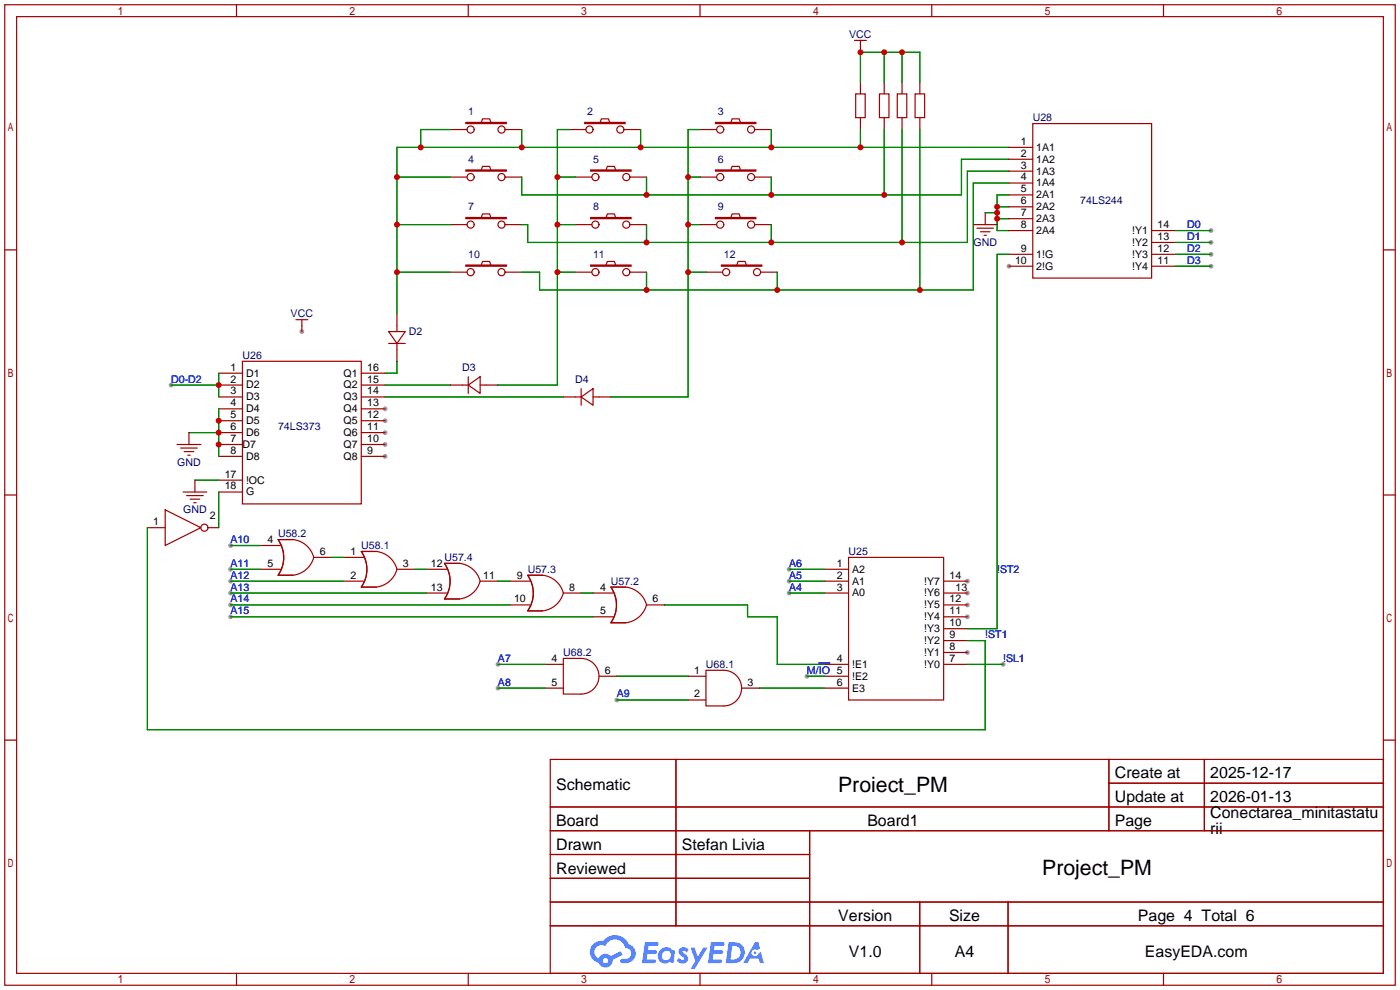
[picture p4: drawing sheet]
<svg xmlns="http://www.w3.org/2000/svg" width="299mm" height="212mm" viewBox="0 0 299 212" stroke-linecap="round" stroke-linejoin="round" font-family="sans-serif">
<g fill="#999">
<circle cx="64.5" cy="70.9" r=".51"/>
<circle cx="206.8" cy="139.4" r=".51"/>
<circle cx="206.8" cy="131.8" r=".51"/>
<circle cx="206.8" cy="129.3" r=".51"/>
<circle cx="206.8" cy="126.7" r=".51"/>
<circle cx="206.8" cy="124.2" r=".51"/>
<circle cx="82.3" cy="97.5" r=".51"/>
<circle cx="82.3" cy="95" r=".51"/>
<circle cx="82.3" cy="92.5" r=".51"/>
<circle cx="82.3" cy="89.9" r=".51"/>
<circle cx="82.3" cy="87.4" r=".51"/>
<circle cx="215.6" cy="56.9" r=".51"/>
<circle cx="36.6" cy="82.3" r=".51"/>
<circle cx="258.8" cy="49.3" r=".51"/>
<circle cx="258.8" cy="51.8" r=".51"/>
<circle cx="258.8" cy="54.4" r=".51"/>
<circle cx="258.8" cy="56.9" r=".51"/>
<circle cx="168.7" cy="121.7" r=".51"/>
<circle cx="168.7" cy="124.2" r=".51"/>
<circle cx="168.7" cy="126.7" r=".51"/>
<circle cx="214.4" cy="142" r=".51"/>
<circle cx="131.8" cy="149.6" r=".51"/>
<circle cx="49.3" cy="116.6" r=".51"/>
<circle cx="49.3" cy="121.7" r=".51"/>
<circle cx="49.3" cy="124.2" r=".51"/>
<circle cx="49.3" cy="126.7" r=".51"/>
<circle cx="49.3" cy="129.3" r=".51"/>
<circle cx="49.3" cy="131.8" r=".51"/>
<circle cx="106.4" cy="142" r=".51"/>
<circle cx="106.4" cy="147.1" r=".51"/>
<circle cx="172.5" cy="144.5" r=".51"/>
</g>
<g fill="none" stroke="#a10000" stroke-width=".25">
<path d="M1 1h297.2v209.6h-297.2zM3.6 3.6h292.1v204.4h-292.1zM50.5 1v2.6M100.1 1v2.6M149.6 1v2.6M199.1 1v2.6M248.7 1v2.6M1 53.4h2.6M295.7 53.4h2.5M1 105.8h2.6M295.7 105.8h2.5M1 158.2h2.6"/>
<path d="M295.7 158.2h2.5M117.6 162.3h178.1v45.7h-178.1zM117.6 172.5h178.1M117.6 177.5h178.1M144.5 162.3v35.6M173 177.5v30.5M237 162.3v15.2M237 167.4h58.7M257.4 162.3v15.2M117.6 182.6h55.4M117.6 192.8h178.1M117.6 187.7h55.4"/>
<path d="M117.6 197.9h178.1M196.6 192.8v15.2M215.4 192.8v15.2M50.5 208v2.6M100.1 208v2.6M149.6 208v2.6M199.1 208v2.6M248.7 208v2.6"/>
</g>
<g fill="#5487ff">
<path d="M145.3 202.7a1.3 1.3 0 0 1 1.9 .3l-.4 .6a.54 .54 0 0 0-.9-.2l.1 .2a1.34 1.34 0 0 1 .9 1.8 1.47 1.47 0 0 1-2.3-.1l.5-.6 .8 .5a.31 .31 0 0 0 .4-.3 .31 .31 0 0 0-.3-.4 1.12 1.12 0 0 1-.7-1.8z"/>
<path d="M147.6 202.5h.9l.6 2 1.2-2h.9l-2.7 4.6h-.9l1-1.7z"/>
<path d="M137.8 201.4h1.7a1.31 1.31 0 0 1 1.2 .2 .4 .4 0 0 1-.3 .5l-1.8 .1-.1 .9h1.6a.4 .4 0 0 1 .4 .4 .4 .4 0 0 1-.5 .4h-1.6l-.2 1.2h1.4a.46 .46 0 0 1 .5 0 .46 .46 0 0 1 .1 .5l-.4 .2h-2.6z"/>
<path d="M151.9 201.4h1.7a1.32 1.32 0 0 1 1.2 .2 .39 .39 0 0 1-.3 .5l-1.8 .1-.1 .9h1.6a.4 .4 0 0 1 .4 .4 .4 .4 0 0 1-.4 .4h-1.7l-.2 1.2h1.4a.46 .46 0 0 1 .5 0 .46 .46 0 0 1 .1 .5l-.4 .2h-2.6z"/>
<path d="M161.3 201.4h.8l.3 1.3-.6 .4a.75 .75 0 0 0-1.1 .3 .75 .75 0 0 0 .5 1 .75 .75 0 0 0 .9-.7l.5-.2 .6 2.3h-.8l-.3-.9h-1.8l-.5 .9h-1z"/>
<path d="M155.7 201.4l-.6 4.4h1.5a2.27 2.27 0 0 0 2.6-2.2 2.27 2.27 0 0 0-2.7-2.2zM156.5 202.1a1.5 1.5 0 0 1 1.8 1.6 1.5 1.5 0 0 1-1.9 1.4h-.3z"/>
<path d="M141.2 203a1.6 1.6 0 0 0-.3 2.3 1.6 1.6 0 0 0 2.3 .2l.7 .3 .3-2.4-.1-.3-.5-.1a1.58 1.58 0 0 0-2.4 0zM141.8 203.5a.98 .98 0 0 1 1.6 .4 .98 .98 0 0 1-1.1 1.3 .94 .94 0 0 1-.9-.7 .94 .94 0 0 1 .4-1z"/>
<path d="M126.8 201.8a2.37 2.37 0 0 0 1.1 4 1.54 1.54 0 0 0 1.8 1 1.54 1.54 0 0 0 1.2-1.6l2.2-1.1-.5-.8-2 1a1.57 1.57 0 0 0-2.7 .5 1.5 1.5 0 0 1-.7-2.1 1.5 1.5 0 0 1 2.2-.5 2.23 2.23 0 0 1 2.3-1.4 2.23 2.23 0 0 1 2 1.8 1.16 1.16 0 0 1 1.2 1.1 1.16 1.16 0 0 1-1.1 1.2h-.7a.47 .47 0 0 0-.5 .4 .47 .47 0 0 0 .4 .5 2.17 2.17 0 0 0 2.5-.9 2.17 2.17 0 0 0-.3-2.7l-.8-.4a3.2 3.2 0 0 0-5.5-.7l-1.1 .1zM128.8 205.3a.6 .6 0 0 1 1.2 0 .6 .6 0 0 1-1.2 0z"/>
<circle cx="161.4" cy="203.6" r=".28"/>
</g>
<g fill="none" stroke="#a10000" stroke-width=".25">
<path d="M182.6 8.6h2.6M183.9 8.6v2.6M183.9 17.5v2.6M189 17.5v2.6M192.8 17.5v2.6M196.6 17.5v2.6M96.3 37.8h3.5M96.3 27.7h3.5M99.6 36.3h8.6v.3h-8.6zM99.6 26.2h8.6v.2h-8.6zM102.9 36.3l.2-.7h1.5l.3 .7M102.9 26.2l.2-.8h1.5l.3 .8"/>
<path d="M107.9 37.8h3.6M107.9 27.7h3.6M121.7 27.7h3.5M122.9 37.8h3.6M125 26.2h8.6v.2h-8.6zM126.2 36.3h8.7v.3h-8.7zM128.3 26.2l.2-.8h1.5l.3 .8M129.5 36.3l.3-.7h1.5l.3 .7M133.3 27.7h3.6M134.6 37.8h3.6M149.6 37.8h3.6M149.6 27.7h3.6"/>
<path d="M152.9 36.3h8.6v.3h-8.6zM152.9 26.2h8.6v.2h-8.6zM156.2 36.3l.3-.7h1.5l.2 .7M156.2 26.2l.3-.8h1.5l.2 .8M161.3 37.8h3.5M161.3 27.7h3.5M182.9 20.1h2v5h-2zM183.9 25.1v2.6M188 20.1h2v5h-2zM189 25.1v2.6M191.8 20.1h2v5h-2zM192.8 25.1v2.6"/>
<path d="M195.6 20.1h2v5h-2zM196.6 25.1v2.6M215.6 31.5h5.1M215.6 34h5.1M215.6 36.6h5.1M215.6 39.1h5.1M220.7 26.4h25.4v33h-25.4zM96.3 58.2h3.5M96.3 48h3.5M99.6 56.6h8.6v.3h-8.6zM99.6 46.5h8.6v.2h-8.6zM102.9 56.6l.2-.7h1.5l.3 .7"/>
<path d="M102.9 46.5l.2-.8h1.5l.3 .8M107.9 58.2h3.6M107.9 48h3.6M122.9 58.2h3.6M122.9 48h3.6M126.2 46.5h8.7v.2h-8.7zM126.2 56.6h8.7v.3h-8.7zM129.5 46.5l.3-.8h1.5l.3 .8M129.5 56.6l.3-.7h1.5l.3 .7M134.6 58.2h3.6M134.6 48h3.6M149.6 48h3.6"/>
<path d="M150.9 58.2h3.5M152.9 46.5h8.6v.2h-8.6zM154.2 56.6h8.6v.3h-8.6zM156.2 46.5l.3-.8h1.5l.2 .8M157.5 56.6l.2-.7h1.6l.2 .7M161.3 48h3.5M162.6 58.2h3.5M208 48h5.1M208.8 48.8h3.5M209.5 49.5h2.1M210.3 50.3h.5M210.6 45.5v2.5"/>
<path d="M215.6 41.7h5.1M215.6 44.2h5.1M215.6 46.7h5.1M215.6 49.3h5.1M215.6 54.4h5.1M215.6 56.9h5.1M246.1 49.3h5.1M246.1 54.4h5.1M246.1 56.9h5.1M246.1 51.8h5.1M46.7 79.8h5.1M51.8 77.2h25.4v30.5h-25.4z"/>
<path d="M63.2 68.3h2.6M64.5 68.3v2.6M77.2 79.8h5.1M83.1 70.9h3.5l-1.8 2.5zM83.1 73.4h3.5M84.8 67.1v3.8M84.8 73.4v3.8M37.8 95h5.1M38.6 95.8h3.6M39.4 96.5h2M40.1 97.3h.5M40.4 92.5v2.5"/>
<path d="M46.7 82.3h5.1M46.7 84.8h5.1M46.7 87.4h5.1M46.7 89.9h5.1M46.7 92.5h5.1M46.7 95h5.1M46.7 97.5h5.1M77.2 82.3h5.1M77.2 84.8h5.1M77.2 87.4h5.1M77.2 89.9h5.1M77.2 92.5h5.1"/>
<path d="M77.2 95h5.1M77.2 97.5h5.1M96.3 82.3h3.8M100.1 82.3l2.5-1.8v3.6zM100.1 80.5v3.6M102.6 82.3h3.8M120.4 84.8h3.8M124.2 84.8l2.5-1.7v3.5zM124.2 83.1v3.5M126.7 84.8h3.9M31.5 112.8h3.8M35.3 109l7.6 3.8-7.6 3.8z"/>
<path d="M39.1 105.2h5.1M39.9 105.9h3.5M40.6 106.7h2.1M41.4 107.4h.5M41.7 102.6v2.6M44.4 112.8h2.3M46.7 102.6h5.1M46.7 105.2h5.1M55.6 116.6h4.3M62.6 115.3h-3.2a6.6 6.6 0 0 1 0 7.6h3.2M62.6 115.3a5.1 5.1 0 0 1 4.5 3.8M67.1 119.1a5.2 5.2 0 0 1-4.5 3.8"/>
<path d="M67.1 119.1h3.8M73.4 119.1h4.3M80.4 117.9h-3.2a6.6 6.6 0 0 1 0 7.6h3.2M80.4 117.9a5.1 5.1 0 0 1 4.4 3.8M181.4 119.1h20.3v30.5h-20.3zM55.6 121.7h4.3M73.4 124.2h4.3M84.8 121.7a5.2 5.2 0 0 1-4.4 3.8M84.8 121.7h3.8M91.2 121.7h4.3M91.2 126.7h4.3M95 120.4h3.2h-3.2a6.6 6.6 0 0 1 0 7.6h3.2h-3.2a6.7 6.7 0 0 0 0-7.6z"/>
<path d="M98.2 120.4a5.1 5.1 0 0 1 4.4 3.8M102.6 124.2a5.2 5.2 0 0 1-4.4 3.8M102.6 124.2h3.8M109 124.2h4.3M109 129.3h4.3M112.8 122.9h3.2h-3.2a6.6 6.6 0 0 1 0 7.7h3.2h-3.2a6.7 6.7 0 0 0 0-7.7zM116 122.9a5.1 5.1 0 0 1 4.4 3.8M120.4 126.7a5.2 5.2 0 0 1-4.4 3.9M120.4 126.7h3.8M126.7 126.7h4.4M126.7 131.8h4.4M133.7 125.5h-3.1a6.6 6.6 0 0 1 0 7.6h3.1"/>
<path d="M133.8 125.5a5.1 5.1 0 0 1 4.4 3.8M138.2 129.3a5.2 5.2 0 0 1-4.4 3.8M138.2 129.3h3.8M176.3 121.7h5.1M176.3 124.2h5.1M176.3 126.7h5.1M201.7 124.2h5.1M201.7 126.7h5.1M201.7 139.4h5.1M201.7 136.9h5.1M201.7 134.4h5.1M201.7 131.8h5.1"/>
<path d="M201.7 129.3h5.1M116.6 142h3.8M116.6 147.1h3.8M120.4 140.7h3.8a3.8 3.8 0 0 1 3.8 3.8 3.8 3.8 0 0 1-3.8 3.8h-3.8zM128 144.5h3.8M147.1 144.5h3.8M147.1 149.6h3.8M150.9 143.3h3.8a3.8 3.8 0 0 1 3.8 3.8 3.8 3.8 0 0 1-3.8 3.8h-3.8zM158.5 147.1h3.8M176.3 142h5.1M176.3 144.5h5.1M176.3 147.1h5.1"/>
<path d="M201.7 142h5.1"/>
<circle cx="100.6" cy="37.8" r=".76"/>
<circle cx="100.6" cy="27.7" r=".76"/>
<circle cx="107.2" cy="37.8" r=".76"/>
<circle cx="107.2" cy="27.7" r=".76"/>
<circle cx="126" cy="27.7" r=".76"/>
<circle cx="127.3" cy="37.8" r=".76"/>
<circle cx="132.6" cy="27.7" r=".76"/>
<circle cx="133.9" cy="37.8" r=".76"/>
<circle cx="153.9" cy="37.8" r=".76"/>
<circle cx="153.9" cy="27.7" r=".76"/>
<circle cx="160.5" cy="37.8" r=".76"/>
<circle cx="160.5" cy="27.7" r=".76"/>
<circle cx="100.6" cy="48" r=".76"/>
<circle cx="100.6" cy="58.2" r=".76"/>
<circle cx="107.2" cy="58.2" r=".76"/>
<circle cx="107.2" cy="48" r=".76"/>
<circle cx="127.3" cy="48" r=".76"/>
<circle cx="127.3" cy="58.2" r=".76"/>
<circle cx="133.9" cy="48" r=".76"/>
<circle cx="133.9" cy="58.2" r=".76"/>
<circle cx="153.9" cy="48" r=".76"/>
<circle cx="155.2" cy="58.2" r=".76"/>
<circle cx="160.5" cy="48" r=".76"/>
<circle cx="161.8" cy="58.2" r=".76"/>
<circle cx="43.7" cy="112.8" r=".76"/>
</g>
<g fill="none" stroke="#008700" stroke-width=".25">
<path d="M183.9 17.5v-6.3h12.7v6.3M189 11.2v6.3M192.8 11.2v6.3M84.8 37.8h11.5M96.3 27.7h-6.4v3.8M111.5 27.7v3.8M119.1 37.8h3.8M121.7 27.7h-2.6v54.6h-12.7M136.9 27.7v3.8M138.2 37.8v3.9M147.1 37.8h2.5M149.6 27.7h-2.5v57.1h-16.5"/>
<path d="M164.8 27.7v3.8M164.8 37.8v3.9M183.9 27.7v3.8M189 27.7v14M192.8 27.7v24.1M196.6 27.7v34.3M215.6 31.5h-130.8v35.6M215.6 39.1h-7.6v22.9h-92.7v-3.8h-3.8M215.6 36.6h-8.8v15.2h-94v-3.8h-1.3M215.6 34h-10.1v7.7h-94v-3.9M84.8 58.2h11.5M84.8 48h11.5"/>
<path d="M119.1 58.2h3.8M119.1 48h3.8M138.2 48v3.8M138.2 58.2v3.8M147.1 58.2h3.8M147.1 48h2.5M164.8 48v3.8M166.1 58.2v3.8M210.6 45.5h2.5M213.1 44.2h2.5M213.1 46.7h2.5M215.6 41.7h-2.5v7.6h2.5"/>
<path d="M215.6 54.4h-2.5v80h-6.3M251.2 51.8h7.6M251.2 49.3h7.6M251.2 54.4h7.6M251.2 56.9h7.6M46.7 79.8v5M84.8 77.2v2.6h-2.5M36.6 82.3h10.1M40.4 92.5h6.3M46.7 87.4v10.1M82.3 82.3h14M82.3 84.8h38.1"/>
<path d="M31.5 112.8v43.2h179.1v-19.1h-3.8M41.7 102.6h5M46.7 105.2v7.6M49.3 116.6h6.3M70.9 119.1h2.5M49.3 121.7h6.3M49.3 124.2h24.1M49.3 126.7h41.9M49.3 131.8h77.4M49.3 129.3h59.7M88.6 121.7h2.6M106.4 124.2h2.6"/>
<path d="M124.2 126.7h2.5M142 129.3h17.8v2.5h6.3v10.2h10.2M168.7 121.7h7.6M168.7 124.2h7.6M168.7 126.7h7.6M106.4 142h10.2M106.4 147.1h10.2M131.8 144.5h15.3M131.8 149.6h15.3M162.3 147.1h14M172.5 144.5h3.8M206.8 142h7.6"/>
</g>
<path d="M175 141.7h2.4" fill="none" stroke="#00f" stroke-width=".21"/>
<g fill="#c00">
<circle cx="119.1" cy="58.2" r=".63"/>
<circle cx="119.1" cy="48" r=".63"/>
<circle cx="119.1" cy="37.8" r=".63"/>
<circle cx="147.1" cy="58.2" r=".63"/>
<circle cx="147.1" cy="48" r=".63"/>
<circle cx="147.1" cy="37.8" r=".63"/>
<circle cx="192.8" cy="11.2" r=".63"/>
<circle cx="189" cy="11.2" r=".63"/>
<circle cx="183.9" cy="11.2" r=".63"/>
<circle cx="46.7" cy="82.3" r=".63"/>
<circle cx="46.7" cy="92.5" r=".63"/>
<circle cx="46.7" cy="89.9" r=".63"/>
<circle cx="46.7" cy="95" r=".63"/>
<circle cx="84.8" cy="58.2" r=".63"/>
<circle cx="84.8" cy="48" r=".63"/>
<circle cx="84.8" cy="37.8" r=".63"/>
<circle cx="89.9" cy="31.5" r=".63"/>
<circle cx="111.5" cy="31.5" r=".63"/>
<circle cx="136.9" cy="31.5" r=".63"/>
<circle cx="164.8" cy="31.5" r=".63"/>
<circle cx="183.9" cy="31.5" r=".63"/>
<circle cx="189" cy="41.7" r=".63"/>
<circle cx="138.2" cy="41.7" r=".63"/>
<circle cx="164.8" cy="41.7" r=".63"/>
<circle cx="196.6" cy="62" r=".63"/>
<circle cx="166.1" cy="62" r=".63"/>
<circle cx="138.2" cy="62" r=".63"/>
<circle cx="192.8" cy="51.8" r=".63"/>
<circle cx="164.8" cy="51.8" r=".63"/>
<circle cx="138.2" cy="51.8" r=".63"/>
<circle cx="213.1" cy="44.2" r=".63"/>
<circle cx="213.1" cy="45.5" r=".63"/>
<circle cx="213.1" cy="46.7" r=".63"/>
</g>
<g font-size="4.5">
<text x="179.1" y="169.2">Proiect_PM</text>
<text x="222.8" y="187">Project_PM</text>
</g>
<g font-size="3.4">
<text x="238.3" y="166.4">Create at</text>
<text x="258.7" y="166.4">2025-12-17</text>
<text x="118.9" y="168.9">Schematic</text>
<text x="238.3" y="171.4">Update at</text>
<text x="258.7" y="171.4">2026-01-13</text>
<text x="118.9" y="176.5">Board</text>
<text x="185.4" y="176.5">Board1</text>
<text x="238.3" y="176.5">Page</text>
<text x="258.7" y="174.8">Conectarea_minitastatu</text>
<text x="258.7" y="178.2">rii</text>
<text x="118.9" y="181.6">Drawn</text>
<text x="145.7" y="181.6">Stefan Livia</text>
<text x="118.9" y="186.7">Reviewed</text>
<text x="179.2" y="196.8">Version</text>
<text x="202.8" y="196.8">Size</text>
<text x="243.2" y="196.8">Page 4 Total 6</text>
<text x="181.4" y="204.5">V1.0</text>
<text x="204.1" y="204.5">A4</text>
<text x="244.7" y="204.5">EasyEDA.com</text>
</g>
<g font-size="2.3" fill="#000080">
<text x="181.5" y="8.1">VCC</text>
<text x="100.1" y="24.6">1</text>
<text x="125.5" y="24.6">2</text>
<text x="153.4" y="24.6">3</text>
<text x="220.7" y="25.9">U28</text>
<text x="100.1" y="34.8">4</text>
<text x="126.7" y="34.8">5</text>
<text x="153.4" y="34.8">6</text>
<text x="100.1" y="44.9">7</text>
<text x="126.7" y="44.9">8</text>
<text x="153.4" y="44.9">9</text>
<text x="230.9" y="43.7">74LS244</text>
<text x="208" y="52.5">GND</text>
<text x="100.1" y="55.1">10</text>
<text x="126.7" y="55.1">11</text>
<text x="154.7" y="55.1">12</text>
<text x="62.1" y="67.8">VCC</text>
<text x="87.4" y="71.6">D2</text>
<text x="51.8" y="76.7">U26</text>
<text x="98.8" y="79.2">D3</text>
<text x="122.9" y="81.8">D4</text>
<text x="59.4" y="91.9">74LS373</text>
<text x="37.9" y="99.5">GND</text>
<text x="39.1" y="109.7">GND</text>
<text x="59.4" y="114.8">U58.2</text>
<text x="77.2" y="117.3">U58.1</text>
<text x="95" y="119.9">U57.4</text>
<text x="181.4" y="118.6">U25</text>
<text x="112.8" y="122.4">U57.3</text>
<text x="130.6" y="124.9">U57.2</text>
<text x="120.4" y="140.2">U68.2</text>
<text x="150.9" y="142.7">U68.1</text>
</g>
<g font-size="2.3">
<text x="218.2" y="31">1</text>
<text x="218.2" y="33.5">2</text>
<text x="221.5" y="32.2">1A1</text>
<text x="221.5" y="34.8">1A2</text>
<text x="218.2" y="36">3</text>
<text x="218.2" y="38.6">4</text>
<text x="218.2" y="41.1">5</text>
<text x="221.5" y="37.3">1A3</text>
<text x="221.5" y="39.8">1A4</text>
<text x="218.2" y="43.7">6</text>
<text x="218.2" y="46.2">7</text>
<text x="221.5" y="42.4">2A1</text>
<text x="221.5" y="44.9">2A2</text>
<text x="221.5" y="47.5">2A3</text>
<text x="218.2" y="48.7">8</text>
<text x="218.2" y="53.8">9</text>
<text x="221.5" y="50">2A4</text>
<text x="242" y="52.5">!Y2</text>
<text x="242" y="50">!Y1</text>
<text x="247.4" y="53.8">12</text>
<text x="247.4" y="51.3">13</text>
<text x="247.4" y="48.7">14</text>
<text x="216.9" y="56.4">10</text>
<text x="221.5" y="55.1">1!G</text>
<text x="221.5" y="57.6">2!G</text>
<text x="242" y="57.6">!Y4</text>
<text x="242" y="55.1">!Y3</text>
<text x="247.4" y="56.4">11</text>
<text x="49.3" y="79.2">1</text>
<text x="49.3" y="81.8">2</text>
<text x="52.6" y="80.5">D1</text>
<text x="52.6" y="83">D2</text>
<text x="73.4" y="83">Q2</text>
<text x="73.4" y="80.5">Q1</text>
<text x="78.5" y="81.8">15</text>
<text x="78.5" y="79.2">16</text>
<text x="49.3" y="84.3">3</text>
<text x="49.3" y="86.8">4</text>
<text x="49.3" y="89.4">5</text>
<text x="52.6" y="85.6">D3</text>
<text x="52.6" y="88.1">D4</text>
<text x="73.4" y="88.1">Q4</text>
<text x="73.4" y="85.6">Q3</text>
<text x="78.5" y="89.4">12</text>
<text x="78.5" y="86.8">13</text>
<text x="78.5" y="84.3">14</text>
<text x="49.3" y="91.9">6</text>
<text x="49.3" y="94.5">7</text>
<text x="51.8" y="95.7">D7</text>
<text x="52.6" y="90.6">D5</text>
<text x="52.6" y="93.2">D6</text>
<text x="73.4" y="95.7">Q7</text>
<text x="73.4" y="93.2">Q6</text>
<text x="73.4" y="90.6">Q5</text>
<text x="78.5" y="94.5">10</text>
<text x="78.5" y="91.9">11</text>
<text x="49.3" y="97">8</text>
<text x="52.6" y="98.3">D8</text>
<text x="73.4" y="98.3">Q8</text>
<text x="78.5" y="97">9</text>
<text x="48" y="102.1">17</text>
<text x="48" y="104.6">18</text>
<text x="52.6" y="103.3">!OC</text>
<text x="52.6" y="105.9">G</text>
<text x="32.8" y="112.2">1</text>
<text x="44.8" y="111">2</text>
<text x="57.2" y="116">4</text>
<text x="68.3" y="118.6">6</text>
<text x="74.9" y="118.6">1</text>
<text x="57.2" y="121.1">5</text>
<text x="74.9" y="123.7">2</text>
<text x="86.1" y="121.1">3</text>
<text x="92.1" y="121.1">12</text>
<text x="103.3" y="123.7">11</text>
<text x="110.5" y="123.7">9</text>
<text x="178.8" y="121.1">1</text>
<text x="178.8" y="123.7">2</text>
<text x="182.1" y="122.4">A2</text>
<text x="182.1" y="124.9">A1</text>
<text x="197.5" y="124.9">!Y7</text>
<text x="202.9" y="123.7">14</text>
<text x="92.1" y="126.2">13</text>
<text x="109.9" y="128.7">10</text>
<text x="121.7" y="126.2">8</text>
<text x="128.3" y="126.2">4</text>
<text x="128.3" y="131.3">5</text>
<text x="139.4" y="128.7">6</text>
<text x="178.8" y="126.2">3</text>
<text x="182.1" y="127.5">A0</text>
<text x="197.5" y="130">!Y5</text>
<text x="197.5" y="127.5">!Y6</text>
<text x="202.9" y="131.3">11</text>
<text x="202.9" y="128.7">12</text>
<text x="204.2" y="126.2">13</text>
<text x="197.5" y="137.6">!Y2</text>
<text x="197.5" y="135.1">!Y3</text>
<text x="197.5" y="132.6">!Y4</text>
<text x="202.9" y="136.4">9</text>
<text x="202.9" y="133.8">10</text>
<text x="117.9" y="141.4">4</text>
<text x="129.3" y="144">6</text>
<text x="148.3" y="144">1</text>
<text x="178.8" y="141.4">4</text>
<text x="182.1" y="142.7">!E1</text>
<text x="197.5" y="142.7">!Y0</text>
<text x="197.5" y="140.2">!Y1</text>
<text x="202.9" y="141.4">7</text>
<text x="202.9" y="138.9">8</text>
<text x="117.9" y="146.5">5</text>
<text x="148.3" y="149.1">2</text>
<text x="159.8" y="146.5">3</text>
<text x="178.8" y="146.5">6</text>
<text x="182.1" y="145.3">!E2</text>
<text x="182.1" y="147.8">E3</text>
</g>
<g font-size="2.3" fill="#00f">
<text x="253.7" y="48.7">D0</text>
<text x="253.7" y="51.3">D1</text>
<text x="253.7" y="53.8">D2</text>
<text x="253.7" y="56.4">D3</text>
<text x="36.6" y="81.8">D0-D2</text>
<text x="49.3" y="116">A10</text>
<text x="49.3" y="121.1">A11</text>
<text x="49.3" y="123.7">A12</text>
<text x="168.7" y="121.1">A6</text>
<text x="168.7" y="123.7">A5</text>
<text x="213.1" y="122.4">!ST2</text>
<text x="49.3" y="126.2">A13</text>
<text x="49.3" y="128.7">A14</text>
<text x="49.3" y="131.3">A15</text>
<text x="168.7" y="126.2">A4</text>
<text x="210.6" y="136.4">!ST1</text>
<text x="106.4" y="141.4">A7</text>
<text x="172.5" y="144">M/IO 5</text>
<text x="214.4" y="141.4">!SL1</text>
<text x="106.4" y="146.5">A8</text>
<text x="131.8" y="149.1">A9</text>
</g>
</svg>
